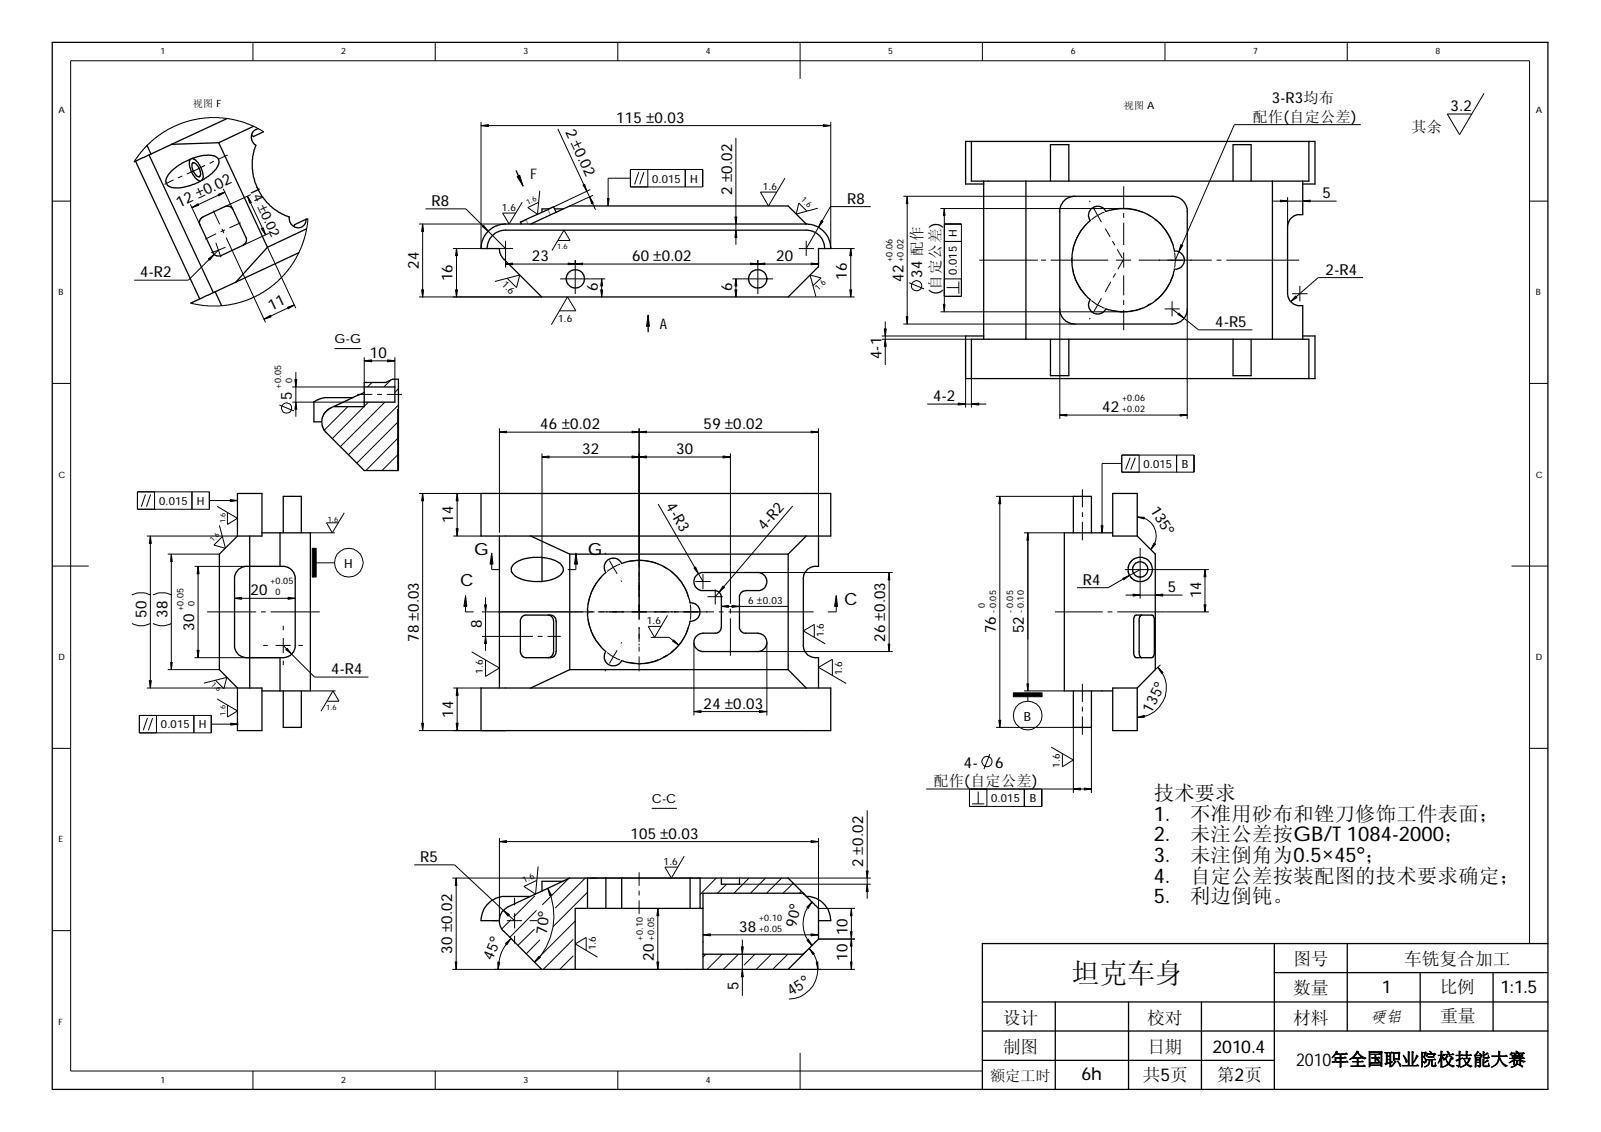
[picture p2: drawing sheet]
<svg xmlns="http://www.w3.org/2000/svg" width="420mm" height="297mm" viewBox="0 0 420 297" stroke-linecap="round" stroke-linejoin="round" font-family="sans-serif">
<g fill="none" stroke="#000" stroke-width=".26">
<path d="M66.4 11.1v4.8M114.2 11.1v4.8M162.1 11.1v4.8M210 11.1v9.6M257.8 11.1v4.8M305.7 11.1v4.8M353.6 11.1v4.8M69.2 34.6l-2.2-1.3-2.7-1.1-3.4-.9-3.5-.5h-2.5l-4.3 .6-4.7 1.6-3.9 2.2-2.6 2.2-1.5 1.4-1.7 2-1 1.6M126.2 32v33.2h-7.3M126.2 33h91.8M146.4 33.8l9.9 21.3M193.1 36.2v28"/>
<path d="M218 32v33.2h6.3M357.1 32.7h-33.2l-15.5 35.6M389.5 24.5l-6.5 10.8-3.2-5.4h6.4M13.7 52.8h4.8M45.6 47.2l-2.4 1.2M47.8 46.2l-1.1 .5M50 53.6l2.5 5.4M53.8 43.4l-4.8 2.3M56 55.2l1.7 3.7M56.1 42.3l-1.1 .6M58.6 49.6l2.5 5.4M59 50.4l-8.6 4.1"/>
<path d="M59.8 40.7l-2.5 1.1M63.2 58.4l-3 1.4M64.9 51.5l4.8 10.1M65.8 51.1l-6.8 3.1M80.8 57.4l-.3 2.6-.6 2.5-.9 2.6-1.8 3.5-1.5 2.2-1.7 2-1.6 1.5-2.6 1.9-1.6 1-3.3 1.6-4.9 1.2-2.3 .3h-3.2l-4.5-.8M110 58.8h22.7M110.9 58.8v19.1M111.7 54.8h10.6l10.4 10.4M137.1 53l-3.5 5.8-1.7-2.9h3.5M141.6 50.1l-.5 6.1-2.6-1.7 2.8-1.4M154.9 49.7l-9.6 4.6M155.6 51.3l-6.1 2.7"/>
<path d="M165.4 44.5h19v4.6h-19zM165.4 46.8h-5.8v7.2M167.6 45.2l-1.1 3.2M169 45.2l-1.1 3.2M170 44.5v4.6M179.8 44.5v4.6M206 46.8l-4.3 7.2-2.1-3.6h4.3M214.6 54.6l-5.6 1.6 .6-2.9 2.2 2.1M228.5 54.2h-10.6l-6.3 11M237.1 51.5h45M238.1 51.5v33.5M246.8 54.7h48.1"/>
<path d="M247.8 58.8h4.5v19h-4.5M247.8 54.7v27.1M285 59a13.4 13.4 0 0 0-3.6 7.3M285.9 52.7l.2 .3M287.1 54.8l.9 1.7M288 56.5l-1.6 1.1M288 56.5l1.1 1.8M289.9 55.7l-1.9 .8M290.1 60l1.2 2.2M291.8 55.1a14.5 14.5 0 0 1 8.1 .6M294.9 48.9v5.7M294.9 55.9v1.3"/>
<path d="M294.9 58.4v5.9M301 56.2l1.1 .6M303.2 57.5a14.8 14.8 0 0 1 4.6 6.8M334.1 52.8h16.7M337.9 51.8v7.7M401.4 52.8h4.8M56.6 63.7l.7 1.9M56.7 61.3l-2.9 1.5M57.3 65.6l-1.8 .7M57.3 65.6l.7 1.9M57.3 65.6l-7.9 7.9h-14.2M58.3 60.1l.5 1.1"/>
<path d="M59 60.3l-1.1 .5M59.2 64.9l-1.9 .7M59.4 62.3l10.3 22.3M70.2 64.9l7.4 16M70.5 61.2l-6.7 3.2M110 77.9h32.2M119.8 65.2v12.7M130.6 65.2h4M132.7 63.2v7M132.7 69.3h82.1M133.1 73l2.5 2.5 .8-3.3-6.5 1.7M146.5 63.1h3.1l-1.6-2.7-3.1 5.3"/>
<path d="M147 73.2h11.8M151 68.3v8.9M157.9 73.2v4.7M192.2 73.2h10.7M193.1 73.2v4.7M198.9 68.3v8.9M206.8 77.9h17.5M209.6 65.2h4M211.6 63.2v4M213.4 75l2.1-2.1-2.9-.7 1.5 5.6M214.8 70v.2M223.3 65.2v12.7"/>
<path d="M238.6 74.2l3.9 1.6M247.8 73.2h4.5M247.8 63.4h4.5M248.4 75.5h3.2M251.6 73.9v3.2M257 68.3h15.4M273.2 68.3h1.3M275.8 68.3h15M281.3 67.6v1.3M281.4 70a12.7 12.7 0 0 0 3.6 7.5M286.4 78.9l1.6 1.1M289.1 78.3l-1.1 1.7"/>
<path d="M291.5 73.9l-1.4 2.7M291.9 63.3l.7 1.1M292.8 71.7l-.7 1.1M292.9 68.3h3.9M293.2 65.5l1.4 2.3M294.9 68l-1.5 2.6M294.9 66.2v4M294.9 72.2v5.3M294.9 78.8v1.2M298.9 68.3h19.1M302.1 79.6l-1.1 .6M307.6 79v4"/>
<path d="M307.8 72.2a12.4 12.4 0 0 1-4.7 6.7M308.3 66.2l.1 2.1M308.4 68.3l-.1 1.9M319.3 68.3h1.2M321.8 68.3h19.2M339.1 77.1h4.1M341.1 75v4M357.7 72.8h-11.8l-7.1 6.3M77.2 80l-7.9 3.8M77.6 97.6v11.7M87.8 91.5h7M95.6 93.8v6.6"/>
<path d="M95.6 94.7h8M102.5 99.8l-1.7 1.7M103.6 93.8v7.7M146.8 81.6h4.3l-2.2-3.7-4.2 7.3M231.4 89h23.5M231.4 88.2h22M232.3 84.4v11.4M237.1 85h45M246.8 81.8h48.1M253.4 99.3v7.7M254.9 99.3v7.7M278.1 81.1v28.8"/>
<path d="M286.1 83.4l-.2 .4M288 80l1.9 .9M288 80l-.9 1.7M294.9 81.3v5.3M299.9 80.8a13.5 13.5 0 0 1-8.1 .7M305.6 81.1h4M307.6 81.1l6.9 5.5h14.2M311.6 81.1v28.8M13.7 100.6h4.8M73.3 106.3l3.8 1.5M76.7 101.5h18.9M76.7 105.5h18.9"/>
<path d="M86.4 107.3l-1.4 1.3M91.3 106.7l-6.2 6.2M93.7 103.5h4M95.5 106.7l-8.3 8.4M96.7 105.5l-1.1 1.1M97.6 100.4l-1.2 1.1M99 103.5h1.2M101 105.5l-11.7 11.7M101.5 103.5h4M104.4 110.8l-10.8 10.7M104.4 115l-8.4 8.5M104.4 119.3l-4.2 4.2"/>
<path d="M104.6 102l-1 1M104.6 106.3l-13.2 13M131.1 112.4v27.4M131.1 113.4h83.7M142.2 119.9h49.5M142.2 119v27.2M167.7 112.4v50.2M191.7 119v39.4M214.8 112.4v28.3M243.3 106h15.5M278.1 108.9h33.5M294.4 119.4h19v4.5h-19z"/>
<path d="M299 119.4v4.5M308.8 119.4v4.5M401.4 100.6h4.8M36.1 129.1h18.8v4.5h-18.8zM38.2 129.7l-1.1 3.3M39.5 129.7l-1.1 3.3M40.6 129.1v4.5M50.4 129.1v4.5M54.9 131.3h7.4M57 132.9l5.3 3.1-2.6 1.6v-3.1M57.6 137.9l1.6 6-3.1-.9 2.2-2.2M81.4 139.8h6.5"/>
<path d="M90.3 134.6l-3.1 5.2-1.5-2.6h3.1M110 129.5h22.7M110.9 129.5v62.2M120 129.5v11.2M172.7 132.3l11.8 20.3M208 132.8l-20.3 23.8M261.4 130.2h20.3M262.4 130.2v60.7M268.7 139.8h10.6M269.7 139.8v41.5M284.1 128.4v4.7M284.1 134.4v1.3"/>
<path d="M284.1 136.9v4.9M294.4 121.6h-5.2v18.2M296.6 120.1l-1.2 3.1M297.9 120.1l-1.1 3.1M298.4 135.7a5 5 0 0 1 4.7 3.1 5 5 0 0 1-1.1 5.4M13.7 148.5h9.6M34.6 156.1a5.6 5.6 0 0 1 4.9 0M38.5 140.7h23.8M39.5 140.7v39.8M40.1 156.1a5.6 5.6 0 0 1 4.9 0M44 145.4h13.6M45 145.4v30.3"/>
<path d="M51.1 148.6h22.4M52 148.6v24M61.6 157h15.9M83 147.7h4.8M119 140.7h7.2M122.2 156.3v4.3h2.1M127.4 156.7v14.1M129 145.1v4.4h2.1M151.1 145.1v4.4h-2.1M154.3 160v1.2M157.8 151.3a13.3 13.3 0 0 0-3.5 7.4M158.7 145.1l.3 .3"/>
<path d="M159.9 147.1l1.1 1.8M161 148.9l-1.7 1.1M161 148.9l1 1.7M162.7 147.9l-1.7 1M163 152.3l.2 .4M164.7 147.3a13.1 13.1 0 0 1 8 .7M173.9 148.5l1.1 .7M176 149.9a12.4 12.4 0 0 1 4.7 6.8M181.2 158.6v4M182.5 152.6h4M184.5 150.7v3.9M185.7 156.6h4"/>
<path d="M187.7 154.6v4M189.3 159.1h17.5M191.7 159.7v1.3M198.9 150.2h35.4M219.5 156.3v4.3h-2.2M233.3 150.2v20.8M295.2 149.5h22M295.4 156.2h14.9M299.2 143.8v13.3M299.2 149.5l-8.4 4.7h-8.2M316.2 149.5v11.1M396.7 148.5h9.5"/>
<path d="M34.6 163.6a4.9 4.9 0 0 0 4.9 0M40.1 163.6a4.9 4.9 0 0 0 4.9 0M44 175.7h13.6M51.1 172.6h22.4M54.4 160.6h12.8M56.6 178.5l2.2 2.2 .7-3-6 1.6M68.5 160.6h1.3M69.1 169.4h1.2M71 160.6h12.9M72.3 169.4h4M74.3 164.2v1.2M74.3 167.4v4"/>
<path d="M74.3 173.3v1.2M74.3 169.4l8.2 8.3h14.2M78.3 169.4h1.2M123.8 171.1l7.3 4.2-3.7 2.2v-4.3M126.5 160.6h29.5M126.5 167h13.4M141.1 167h1.3M143.7 167h3.5M154.3 162.4a13.2 13.2 0 0 0 3.5 7.5M156.9 160.6h30.5M159 175.8l-.3 .3M159.3 171.2l1.7 1.1"/>
<path d="M161 172.3l1.7 .9M161 172.3l-1.1 1.8M162 170.6l-1 1.7M163.2 168.5l-.2 .4M167.7 164.6v3.8M167.7 168.9v.5M167.7 169.7v1.3M167.7 172.2v3.9M170.8 167.2h4.8l2.5 2.1M172.7 173.1a11.7 11.7 0 0 1-8 .7M175 171.9l-1.1 .7M175.2 161.5l-3.4 5.7-1.7-2.8h3.4"/>
<path d="M180.7 164.5a11.7 11.7 0 0 1-4.7 6.7M182.1 168.6v19.1M188.6 160.6h1.3M191.2 160.6h22.3M191.7 162.2v9.9M198.9 171h35.4M201.3 168.6v19.1M213.7 167.2v-3.3l-2.9 1.7 5.8 3.3M218.4 177.2v-4.2l-3.6 2.1 7.3 4.3M276.9 160.6h12.5M284.1 179.4v4.8M290.7 160.6h1.2"/>
<path d="M293.2 160.6h24M303.9 175.1a7.7 7.7 0 0 1 1.6 8.4 7.7 7.7 0 0 1-7.1 4.7M304.5 174.4l-1.3 1.3M13.7 196.4h4.8M36.6 187.7h18.9v4.6h-18.9zM38.5 180.5h23.8M38.7 188.4l-1.1 3.2M40 188.4l-1.1 3.2M41.1 187.7v4.6M50.9 187.7v4.6M55.5 190h7M57 183.4l5.3 3.1-2.6 1.7v-3.2"/>
<path d="M81.4 181.3h6.7M85.9 184h3.1l-1.6-2.7-3.2 5.3M110 191.7h22.7M119 180.5h7.2M120 180.5v11.2M182.1 186.7h19.2M259.8 197.9l-1.6 3.9M261.4 190.9h20.3v17.2M268.7 181.3h10.6M269.7 182.8v1.2M275.8 196l5.9 3.4-2.9 1.8v-3.5M284.1 185.4v1.3"/>
<path d="M284.1 188v4.8M286.4 190.9v17.2M401.4 196.4h4.8M131.1 219.9v21.7h-2.1M171 212.1h6.6M214.8 219.9v18.5h9.6M227.6 212.6v23.2M243.1 207h43.3M254.4 207v4.6h19v-4.6M255.1 210.9h3.2M256.7 207.7v3.2M259 207v4.6"/>
<path d="M268.8 207v4.6M108.7 226.9h10.6l15.7 14.7M118.7 230.4h30.8M119.7 230.4v24M131.1 220.8h83.7M135 235.6v2M135 239.6v4M140.4 235.1l-5.6 5.6M140.8 238.9l-7 7.1M141.2 227.4l-.7 7.2-3-2 3.4-1.6M143.8 233.1a17 17 0 0 1-3.5 19.4M149.1 230.7l-6.8 6.7"/>
<path d="M153.6 230.4l-7.9 7.9M154.2 234.1l-9.1 9.1M154.2 230.4h29.5M167.7 228.9v3.5M167.7 233.7v1.3M167.7 236.2v3.6M172.6 238.4v16M179.6 224.6l-3.4 5.8-1.7-2.9h3.4M184.5 238.2l-.2 .2M188 230.4l-4.3 4.3M190.7 232l-2.4 2.4M194.1 232h34.4"/>
<path d="M196.6 230.4l-4 4M200.9 230.4l-4 4M205.1 230.4l-3.9 4M206.8 230.4h21.7M208.2 231.8l-2.7 2.6M210.3 233.9l-.5 .5M213.1 236.7a8.1 8.1 0 0 0 0 11.4M223.4 238.4v16M13.7 244.2h4.8M118.7 254.4h23.5M133 241.6h4M134.1 246.2a11.1 11.1 0 0 0-3.4 8.2"/>
<path d="M134.1 241.3l-2.4 2.5M135 245.6v2M139 241.6h2.1M140.3 243.8l-4.4 4.3M141.7 246.6l-3.6 3.7M150.5 246.5l-7.9 7.9M150.5 250.8l-3.6 3.6M151 241.7l-10.8 10.7M153.8 249.4v-3.4l-2.8 1.7 5.8 3.4M184.5 245.3h30.3M185.3 250.4l-.8 .7M189.6 250.4l-4 4"/>
<path d="M193.8 250.4l-4 4M194.8 246.6v14.7M198.1 250.4l-2.9 2.9M202.4 250.4l-3.9 4M206.8 250.4l-4 4M206.8 254.4h17.6M212.3 248.9a7.8 7.8 0 0 1 1.8 8.4 7.8 7.8 0 0 1-7.1 4.9M214.8 246.4h9.6M401.4 247.6v-231.7h-382.9v265.1h239.3M210 276.3v9.6M66.4 281v4.9M114.2 281v4.9"/>
<path d="M162.1 281v4.9"/>
<circle cx="240.5" cy="75" r="1.38"/>
<circle cx="75.3" cy="107.1" r="1.37"/>
<circle cx="91.5" cy="147.7" r="3.7"/>
<circle cx="259" cy="199.8" r="1.34"/>
<circle cx="269.7" cy="187.8" r="3.8"/>
</g>
<g fill="none" stroke="#000" stroke-width=".34">
<path d="M13.7 11.1h392.5v274.8h-392.5zM38.6 38.2l1 2.2M45 37.9l-5.4 2.5M57.4 37.5l-12.4 .4M57.4 37.5l12.8 27.4M59.6 31.1l-14.6 6.8M66.5 33.1l-9.1 4.4M67.8 33.8a1.98 1.98 0 0 0-1.8 1.4v1.5l.6 1a.71 .71 0 0 1 .3 1.2l-.7 3 .2 3.5a14.6 14.6 0 0 0 9.5 11.6 2.75 2.75 0 0 0 1.2 2.5l1 .3 1-.2a2.25 2.25 0 0 0 1.2-1.4v-.7M69.2 34.6l-2.7 1.2-.5-.3M254.9 37.1h88.6M254.9 37.1v10.4h88.6v-10.4M254.9 37.1h-1.5v11.2h4.7"/>
<path d="M343.5 37.1h1.6v11.2h-3.2M35.6 42.3l16.8 36.1M39.1 40.7l16.9 36M39.6 40.4l-4.4 2M50 41.8l-.3 .5v1.1l.5 1.7 .9 1.5 .6 .6 1 .3M50.4 41.6l-2.7 1.3-2.8 2.1-1.3 1.9-.1 .8 .4 .9 1.7 .7 2.3-.1 3-.8 2.1-1.1M50.4 41.6l3-.8 1.3-.1 1.4 .2a1.68 1.68 0 0 1 1.4 1.4l-.2 1-.7 1.3-1.9 1.7-1.7 1M50.4 41.6l.5 .1 .6 .4 1.3 2 .5 1.9v.9l-.3 .4M50.6 42.7l.8 .3 .8 .9 .5 1.5-.2 .8a.78 .78 0 0 1-1.3-.5l-.8-1.7v-1zM52.7 57.3l6.5-3.2 .6-.1 .9 .4 .4 .5 3.5 7.4 .1 .9-.2 .5-.6 .6-5.9 2.8-1.1 .1-.4-.2-.6-.7-3.5-7.4-.1-.8zM80.3 57.5l-3 1.5-.1 .5M80.8 57.4l-.5 .1"/>
<path d="M135.5 44.8l1.7 4M139.3 58.8l10.2-4.8h57.3l4.8 4.8M144 54.8h-1.8v.9M145.5 54.8h2.3M146 55.7l-.7-1.4h-.2l-8.5 4 .2 .5M258.1 47.5v41.5M269.2 47.5v41.5M275.7 47.5v-9.5h4.8v9.5M279.1 52.9l.1-.2a4 4 0 0 1 2.4-1.2l26.6 .1a3.9 3.9 0 0 1 3.4 3.1v27l-.4 1a4.4 4.4 0 0 1-2.7 2.2l-26.4 .1a3.9 3.9 0 0 1-3.5-2l-.5-1.3v-27zM286.3 54.9l.8-.6 1.4-.2a2.5 2.5 0 0 1 1.7 1.4l3.5-.8h2.4l2.9 .7a13.6 13.6 0 0 1 9.2 10.5l1.1 .2a2.7 2.7 0 0 1 1.5 1.7v.9a2.47 2.47 0 0 1-1.9 1.9h-.7a13.5 13.5 0 0 1-12.4 11.2l-2.7-.1-2.1-.4a.81 .81 0 0 0-1.3 .4l-1.3 .7-1.4-.2a2.06 2.06 0 0 1-1.2-1.5l-.1-1 .1-.4a.75 .75 0 0 0-.3-1.2l-.3-.4a12.7 12.7 0 0 1-3.9-8 13.5 13.5 0 0 1 1.6-7.9l.1-.1a14.2 14.2 0 0 1 3.1-3.8l-.3-.7-.1-1zM323.6 47.5v-9.5h4.7v9.5M333.9 47.5v41.5"/>
<path d="M341.9 47.5v8.8h-1.5l-1 .5-1.1 1.1-.4 1.2v18.2l.3 .8a3 3 0 0 0 2.3 2.1h1.4v8.8M56.5 76.6l-6.5 2.9M56.5 76.6l1.7 3.6M70.2 64.9l-8.3 9.1M78.4 66.3l-21.9 10.3M80.4 60.1l-10.2 4.8M127.8 65.2l.2-1.2a4.7 4.7 0 0 1 4.2-3.6h79.9l.7 .2a4.7 4.7 0 0 1 3.6 4.1v.5M128.1 60.6l.6-.4a6.9 6.9 0 0 1 4-1.4h78.9a6.4 6.4 0 0 1 6.4 6.4h-3.2v4.8l-8 7.9h-64.6l-10-9.9a3.5 3.5 0 0 1-1.1-2.2v-.6h-4.9a6.6 6.6 0 0 1 1.9-4.6zM170.1 82.7v4.4M254.9 99.3h88.6M254.9 99.3v-10.3h88.6v10.3M258.1 88.2h-4.7v11.1h1.5"/>
<path d="M275.7 89v9.6h4.8v-9.6M323.6 89v9.6h4.7v-9.6M341.9 88.2h3.2v11.1h-1.6M92.7 104.3h-7.5l-1.1 .3-1.6 .8-.1 5.3h2M95.6 101.5v-1.1h5.7l1.7-.9h1.6v24h-9l-10.3-10.4-.5-.6-.3-1v-1.7l.5-1.2 .9-1 9.7-4.6M95.6 101.5v4M95.6 105.5v1.2h-8M95.6 101.5h8v4h-8M104.6 107.5h-.2v16M62.3 129.5h6.4v11.2h-6.4zM68.7 139.8h12.7v41.5h-12.7M73.5 139.8v8.8"/>
<path d="M74.3 139.8v-9.6h4.8v9.6M126.2 129.5h91.8v11.2h-91.8zM281.7 139.8v-9.6h4.7v9.6M292 129.5h6.4v11.2h-6.4zM292 139.8h-12.7v41.5h12.7M62.3 149.7l1.1-.8 .9-.3h10.5l1.4 .6 .8 .9 .5 1.1v18.8l-.6 1.2a2.73 2.73 0 0 1-1.8 1.3l-10.4 .1a3.5 3.5 0 0 1-2.6-1.5l-.5-1.1v-18.8zM62.3 140.7l-4.7 4.7v30.3l4.7 4.8M65.5 140.7v39.8M131.1 140.7v39.8M139.3 140.7l10.2 4.7M142.2 146.2h-2.4l-2.7 .6-1.9 .9-1 1.3 .1 1.1 1 1.1 .9 .6 2.9 .7 3.1 .1M142.2 146.2l2.4 .5 1.8 .7 .9 .8 .5 .9-.1 1.1-.9 1-2.2 1-2.4 .4"/>
<path d="M142.2 146.2v6.4M149.5 145.4v30.3M149.5 145.4h57.3M159.1 147.3l1-.7 .9-.2 1.1 .3 1.1 1.2 2.3-.7 3-.2 2.6 .4 2.8 1.1a13.4 13.4 0 0 1 7.2 9.7l.9 .1 .9 .5a2.44 2.44 0 0 1 .7 2.5 2.44 2.44 0 0 1-2.1 1.7h-.4l-.9 3.1-.5 .7a13.9 13.9 0 0 1-10.5 7.3 16.1 16.1 0 0 1-6.1-.7 2.38 2.38 0 0 1-1.6 1.3l-1.1-.1a2.38 2.38 0 0 1-1.8-1.8l.1-1.3a.6 .6 0 0 0-.3-1l-.8-.9a13.4 13.4 0 0 1-3.4-8l.1-2.2a13.4 13.4 0 0 1 4.7-9.2l-.4-.9v-.9zM182.7 151.1l.5-.5 .9-.4 15.3 .1a2.53 2.53 0 0 1 1.9 2l-.1 .9a2.38 2.38 0 0 1-1.8 1.8l-4.2 .1a1.48 1.48 0 0 0-1.1 1.5v8a1.48 1.48 0 0 0 1.1 1.5h3.8a2.89 2.89 0 0 1 1.8 1.1l.5 1.1-.1 .8a2.53 2.53 0 0 1-2 1.9h-14.7a2.44 2.44 0 0 1-1.9-1l-.4-.6-.1-1.3a2.66 2.66 0 0 1 1.8-1.9l4.3-.1a1.56 1.56 0 0 0 1.1-1.5v-8a1.68 1.68 0 0 0-1.2-1.5l-4.2-.1-.6-.3a2.28 2.28 0 0 1-1.1-1.5l-.1-1 .2-.6zM206.8 145.4v30.3M211.6 140.7l-4.8 4.7M214.8 140.7v7.9h-1.3l-1.4 .6-.9 1.1-.4 1.1v18.4a3.2 3.2 0 0 0 3.2 2.8h.8v7.9M298.4 140.7l4.8 4.7v30.3l-4.8 4.8M73.5 172.6v8.7M137 161.8l.7-.4h7.1l.9 .7 .3 .8-.1 8.6a1.89 1.89 0 0 1-1.5 1.1h-6.4a1.46 1.46 0 0 1-1.4-1.6v-8.3zM143.8 161.4a1.37 1.37 0 0 1 1.4 1v9.1a1.58 1.58 0 0 1-1.4 1.1"/>
<path d="M149.5 175.7h57.3M149.5 175.7l-10.2 4.8M206.8 175.7l4.8 4.8M297.9 161.5l4.5-.1 .4 .3 .1 .5v9.4l-.2 .7-.4 .3h-4.2l-.5-.6-.1-9.8zM299.6 161.4l-.3 .1-.3 .7v9.4l.2 .7 .4 .3M62.3 180.5h6.4v11.2h-6.4zM74.3 181.3v9.6h4.8v-9.6M126.2 180.5h91.8v11.2h-91.8zM281.7 181.3v9.6h4.7v-9.6M292 180.5h6.4v11.2h-6.4zM139.3 235.2h-7.6l-1.3 .5a6.4 6.4 0 0 0-4.2 5.4v.5h4.9M147.8 231.3h-5.6v2.6"/>
<path d="M154.2 230.4h-4.7l-16.5 7.8a3.7 3.7 0 0 0-1.9 2.8v1.3l.2 .9 .5 .8 10.4 10.4h8.8M154.2 238.4h4.8M154.2 230.4h4.8M154.2 238.4h-3.2v16M154.2 230.4v8M159 238.4h4.2M159 230.4h4.2M159 230.4v8M163.2 238.4h17.9M163.2 230.4h17.9M163.2 230.4v8M181.1 238.4h2.6"/>
<path d="M181.1 230.4h2.6M181.1 230.4v8M183.7 238.4h.8M183.7 230.4v8M183.7 230.4h23.1l4 4M189.3 230.4v1.6h4.8v-1.6M210.8 234.4l4 4v8l-4 4M210.8 234.4h-26.3v16M211.6 235.2h.9l1.4 .5a6.1 6.1 0 0 1 4 4.9l.1 1h-3.2M151 254.4h33.5M184.5 250.4v4M184.5 250.4h26.3"/>
<path d="M210.8 250.4l-4 4h-22.3M334.4 247.6v38.3M334.4 255.2h71.8M353.6 247.6v22.9M372.7 255.2v15.3M391.8 255.2v15.3M406.2 247.6h-148.4v38.3M257.8 278.2h76.6M257.8 270.5h148.4M257.8 262.9h148.4M276.9 262.9v23M296.2 262.9v23"/>
<path d="M315.3 262.9v23"/>
<circle cx="151" cy="73.2" r="2.41"/>
<circle cx="198.8" cy="73.2" r="2.41"/>
<circle cx="299.2" cy="149.4" r="3.2"/>
<circle cx="299.3" cy="149.4" r="1.99"/>
</g>
<path d="M138 57.6l.6 1.2M143.8 55l.6 1.4" fill="none" stroke="#808080" stroke-width=".26"/>
<g fill="#000" stroke="#000" stroke-width=".26">
<path d="M126.2 33l2-.3v.5z" fill-rule="evenodd"/>
<path d="M216.1 32.7l1.9 .3-1.9 .2z" fill-rule="evenodd"/>
<path d="M50.4 54.5l1.6-1 .2 .4z" fill-rule="evenodd"/>
<path d="M57.2 51l1.8-.6-1.6 1z" fill-rule="evenodd"/>
<path d="M64.9 51.5l1.1 1.6-.5 .2z" fill-rule="evenodd"/>
<path d="M110.9 58.8l.3 1.9h-.5z" fill-rule="evenodd"/>
<path d="M135.7 46.3l.7-.3 .8 2.8z" fill-rule="evenodd"/>
<path d="M153 48.5l.4-.1 .6 1.8z" fill-rule="evenodd"/>
<path d="M154.7 51.6l1 1.7-.4 .2z" fill-rule="evenodd"/>
<path d="M159.4 52.1h.5l-.3 1.9z" fill-rule="evenodd"/>
<path d="M192.9 56.9h.5l-.3 1.9z" fill-rule="evenodd"/>
<path d="M215.6 57.9l.4 .2-1.2 1.5z" fill-rule="evenodd"/>
<path d="M238.1 51.5l.2 2h-.5z" fill-rule="evenodd"/>
<path d="M247.8 54.7l.2 1.9h-.4z" fill-rule="evenodd"/>
<path d="M336 52.5l1.9 .3-1.9 .1z" fill-rule="evenodd"/>
<path d="M341.9 52.8l1.9-.3v.4z" fill-rule="evenodd"/>
<path d="M54.7 67.9l1.5-1.2-1.2 1.6z" fill-rule="evenodd"/>
<path d="M68.6 60l.5-.2 .6 1.8z" fill-rule="evenodd"/>
<path d="M110.7 76.1h.5l-.3 1.8z" fill-rule="evenodd"/>
<path d="M119.8 65.2l.3 1.9h-.6z" fill-rule="evenodd"/>
<path d="M119.5 76.1h.6l-.3 1.8z" fill-rule="evenodd"/>
<path d="M126.6 59.5l.3-.4 1.2 1.5z" fill-rule="evenodd"/>
<path d="M132.7 69.3l1.8-.3v.5z" fill-rule="evenodd"/>
<path d="M151 69.3l1.9-.3v.5z" fill-rule="evenodd"/>
<path d="M149.1 69l1.9 .3-1.9 .2z" fill-rule="evenodd"/>
<path d="M157.9 73.2l.3 1.8h-.6z" fill-rule="evenodd"/>
<path d="M157.6 76.1h.6l-.3 1.8z" fill-rule="evenodd"/>
<path d="M193.1 60.4l.3 1.9h-.5z" fill-rule="evenodd"/>
<path d="M193.1 73.2l.3 1.8h-.5z" fill-rule="evenodd"/>
<path d="M192.9 76.1h.5l-.3 1.8z" fill-rule="evenodd"/>
<path d="M196.9 69l2 .3-2 .2z" fill-rule="evenodd"/>
<path d="M198.9 69.3l1.8-.3v.5z" fill-rule="evenodd"/>
<path d="M212.9 69l1.9 .3-1.9 .2z" fill-rule="evenodd"/>
<path d="M223 76.1h.5l-.2 1.8z" fill-rule="evenodd"/>
<path d="M223.3 65.2l.2 1.9h-.5z" fill-rule="evenodd"/>
<path d="M309.9 64.2l.5 .2-1 1.7z" fill-rule="evenodd"/>
<path d="M340 77.7l.4 .4-1.6 1z" fill-rule="evenodd"/>
<path d="M69.3 83.8l1.7-1.1 .1 .5z" fill-rule="evenodd"/>
<path d="M75.4 80.6l1.8-.6-1.6 1.1z" fill-rule="evenodd"/>
<path d="M95.6 94.7l1.9-.3v.5z" fill-rule="evenodd"/>
<path d="M101.7 94.4l1.9 .3-1.9 .2z" fill-rule="evenodd"/>
<path d="M170.1 82.7l.3 2.9h-.7z" fill-rule="evenodd"/>
<path d="M232.3 89l.3 1.9h-.5z" fill-rule="evenodd"/>
<path d="M232.1 86.3h.5l-.3 1.9z" fill-rule="evenodd"/>
<path d="M237.8 83.1h.5l-.2 1.9z" fill-rule="evenodd"/>
<path d="M247.6 79.9h.4l-.2 1.9z" fill-rule="evenodd"/>
<path d="M309.4 82.2l1.3 1.3-1.6-1z" fill-rule="evenodd"/>
<path d="M77.4 99.6h.5l-.3 1.9z" fill-rule="evenodd"/>
<path d="M77.6 105.5l.3 1.9h-.5z" fill-rule="evenodd"/>
<path d="M131.1 113.4l1.8-.3v.5z" fill-rule="evenodd"/>
<path d="M142.2 119.9l1.9-.2v.5z" fill-rule="evenodd"/>
<path d="M165.9 119.7l1.8 .2-1.8 .3z" fill-rule="evenodd"/>
<path d="M165.9 113.1l1.8 .3-1.8 .2z" fill-rule="evenodd"/>
<path d="M167.7 113.4l2-.3v.5z" fill-rule="evenodd"/>
<path d="M167.7 119.9l2-.2v.5z" fill-rule="evenodd"/>
<path d="M189.7 119.7l2 .2-2 .3z" fill-rule="evenodd"/>
<path d="M212.9 113.1l1.9 .3-1.9 .2z" fill-rule="evenodd"/>
<path d="M251.5 105.8l1.9 .2-1.9 .3z" fill-rule="evenodd"/>
<path d="M254.9 106l2-.2v.5z" fill-rule="evenodd"/>
<path d="M278.1 108.9l1.9-.2v.5z" fill-rule="evenodd"/>
<path d="M309.7 108.7l1.9 .2-1.9 .3z" fill-rule="evenodd"/>
<path d="M60.5 131.1l1.8 .2-1.8 .3z" fill-rule="evenodd"/>
<path d="M110.9 129.5l.3 1.9h-.5z" fill-rule="evenodd"/>
<path d="M120 129.5l.2 1.9h-.5z" fill-rule="evenodd"/>
<path d="M262.4 130.2l.2 2h-.5z" fill-rule="evenodd"/>
<path d="M269.7 139.8l.2 2h-.4z" fill-rule="evenodd"/>
<path d="M289 138h.5l-.3 1.8z" fill-rule="evenodd"/>
<path d="M298.4 135.7h1.9l-.1 .5z" fill-rule="evenodd"/>
<path d="M39.5 140.7l.2 1.9h-.5z" fill-rule="evenodd"/>
<path d="M45 145.4l.2 1.9h-.4z" fill-rule="evenodd"/>
<path d="M52 148.6l.2 2h-.5z" fill-rule="evenodd"/>
<path d="M61.6 157l1.8-.3v.6z" fill-rule="evenodd"/>
<path d="M75.6 156.7l1.9 .3-1.9 .3z" fill-rule="evenodd"/>
<path d="M82 143.9h1v7.5h-1z" fill-rule="evenodd"/>
<path d="M119.7 138.7h.5l-.2 2z" fill-rule="evenodd"/>
<path d="M122.2 156.3l.3 2.8h-.7z" fill-rule="evenodd"/>
<path d="M129 145.1l.4 2.9h-.8z" fill-rule="evenodd"/>
<path d="M151.1 145.1l.5 2.9h-.8z" fill-rule="evenodd"/>
<path d="M182.1 149l.4-.2 .8 1.8z" fill-rule="evenodd"/>
<path d="M189.7 153.8l.5 .3-1.5 1.3z" fill-rule="evenodd"/>
<path d="M189.3 159.1l1.9-.2v.5z" fill-rule="evenodd"/>
<path d="M192.1 158.9l2 .2-2 .3z" fill-rule="evenodd"/>
<path d="M219.5 156.3l.3 2.8h-.8z" fill-rule="evenodd"/>
<path d="M233.3 150.2l.2 2h-.4z" fill-rule="evenodd"/>
<path d="M294.6 151.8l1.8-.8-1.5 1.2z" fill-rule="evenodd"/>
<path d="M297.3 155.9l1.9 .3-1.9 .2z" fill-rule="evenodd"/>
<path d="M302.9 142.5l.4 .3-1.3 1.4z" fill-rule="evenodd"/>
<path d="M303.2 156.2l1.9-.3v.5z" fill-rule="evenodd"/>
<path d="M316.2 149.5l.3 1.8h-.5z" fill-rule="evenodd"/>
<path d="M44.8 173.8h.4l-.2 1.9z" fill-rule="evenodd"/>
<path d="M51.7 170.6h.5l-.2 2z" fill-rule="evenodd"/>
<path d="M75.4 170.1l1.1 1.5-1.5-1.1z" fill-rule="evenodd"/>
<path d="M127.2 158.7h.5l-.3 1.9z" fill-rule="evenodd"/>
<path d="M127.4 167l.3 1.9h-.5z" fill-rule="evenodd"/>
<path d="M176.8 167.9l1.3 1.4-1.6-1z" fill-rule="evenodd"/>
<path d="M233.1 169h.4l-.2 2z" fill-rule="evenodd"/>
<path d="M303.9 175.1l1.3 1.4-.3 .2z" fill-rule="evenodd"/>
<path d="M316 158.7h.5l-.3 1.9z" fill-rule="evenodd"/>
<path d="M39.2 178.6h.5l-.2 1.9z" fill-rule="evenodd"/>
<path d="M60.5 189.8l2 .2-2 .3z" fill-rule="evenodd"/>
<path d="M110.7 189.8h.5l-.3 1.9z" fill-rule="evenodd"/>
<path d="M120 180.5l.2 2h-.5z" fill-rule="evenodd"/>
<path d="M119.7 189.8h.5l-.2 1.9z" fill-rule="evenodd"/>
<path d="M182.1 186.7l1.9-.2v.5z" fill-rule="evenodd"/>
<path d="M199.3 186.5l2 .2-2 .3z" fill-rule="evenodd"/>
<path d="M262.1 189h.5l-.2 1.9z" fill-rule="evenodd"/>
<path d="M265.9 181.8h7.6v1h-7.6z" fill-rule="evenodd"/>
<path d="M269.5 179.4h.4l-.2 1.9z" fill-rule="evenodd"/>
<path d="M298.4 188.2l1.9-.5v.5z" fill-rule="evenodd"/>
<path d="M281.7 207l1.8-.2v.5z" fill-rule="evenodd"/>
<path d="M284.6 206.8l1.8 .2-1.8 .3z" fill-rule="evenodd"/>
<path d="M119.7 230.4l.2 2h-.4z" fill-rule="evenodd"/>
<path d="M131.1 220.8l1.8-.2v.5z" fill-rule="evenodd"/>
<path d="M132.1 238.9l1.6 1.1-.4 .4z" fill-rule="evenodd"/>
<path d="M143.8 233.1l.9 1.7-.4 .2z" fill-rule="evenodd"/>
<path d="M172.6 238.4l.3 1.9h-.5z" fill-rule="evenodd"/>
<path d="M211.8 238l1.3-1.3-1 1.7z" fill-rule="evenodd"/>
<path d="M212.9 220.6l1.9 .2-1.9 .3z" fill-rule="evenodd"/>
<path d="M223.4 238.4l.2 1.9h-.4z" fill-rule="evenodd"/>
<path d="M227.3 228.5h.5l-.2 1.9z" fill-rule="evenodd"/>
<path d="M227.6 232l.2 2h-.5z" fill-rule="evenodd"/>
<path d="M119.5 252.4h.4l-.2 2z" fill-rule="evenodd"/>
<path d="M130.6 252.4l.5 .1-.4 1.9z" fill-rule="evenodd"/>
<path d="M132.7 247.6l1.4-1.4-1.1 1.7z" fill-rule="evenodd"/>
<path d="M141.4 251l.4 .2-1.5 1.3z" fill-rule="evenodd"/>
<path d="M172.4 252.4h.5l-.3 2z" fill-rule="evenodd"/>
<path d="M184.5 245.3l1.9-.2v.5z" fill-rule="evenodd"/>
<path d="M194.8 254.4l.3 1.9h-.5z" fill-rule="evenodd"/>
<path d="M194.6 248.4h.5l-.3 2z" fill-rule="evenodd"/>
<path d="M212.3 248.9l1.4 1.3-.3 .3z" fill-rule="evenodd"/>
<path d="M211.8 246.7l.3-.3 1 1.7z" fill-rule="evenodd"/>
<path d="M214.2 252.5l.4-.1v2z" fill-rule="evenodd"/>
<path d="M212.9 245.1l1.9 .2-1.9 .3z" fill-rule="evenodd"/>
<path d="M223.2 244.5h.4l-.2 1.9z" fill-rule="evenodd"/>
<path d="M223.4 246.4l.2 1.9h-.4z" fill-rule="evenodd"/>
<path d="M223.2 252.4h.4l-.2 2z" fill-rule="evenodd"/>
</g>
<text font-size="7.4" x="281.2" y="257.9">坦克车身</text>
<g font-size="5.3">
<text x="302.8" y="215.3">1.</text>
<text x="302.8" y="210">技术要求</text>
<text x="312.3" y="215.3">不准用砂布和锉刀修饰工件表面；</text>
<text x="302.8" y="220.8">2.</text>
<text x="312.3" y="220.8">未注公差按GB/T 1084-2000；</text>
<text x="302.8" y="226.2">3.</text>
<text x="312.3" y="226.2">未注倒角为0.5×45°；</text>
<text x="302.8" y="231.6">4.</text>
<text x="312.3" y="231.6">自定公差按装配图的技术要求确定；</text>
<text x="302.8" y="237">5.</text>
<text x="312.3" y="237">利边倒钝。</text>
</g>
<g font-size="4.7">
<text x="339.4" y="253.1">图号</text>
<text x="368.5" y="253.1">车铣复合加工</text>
<text x="339.3" y="260.8">数量</text>
<text x="362.6" y="260.5">1</text>
<text x="377.9" y="260.5">比例</text>
<text x="393.8" y="260.5">1:1.5</text>
<text x="263.1" y="268.8">设计</text>
<text x="301.1" y="268.6">校对</text>
<text x="339.3" y="268.6">材料</text>
<text x="378" y="268.2">重量</text>
<text x="263.1" y="276.4">制图</text>
<text x="301.2" y="276.4">日期</text>
<text x="318.2" y="276.4">2010.4</text>
<text x="340.2" y="279.6">2010年全国职业院校技能大赛</text>
<text x="283.8" y="283.5">6h</text>
<text x="299.9" y="283.6">共5页</text>
<text x="319.4" y="283.7">第2页</text>
</g>
<g font-size="4.4">
<text x="124.5" y="145.7">G</text>
<text x="154.3" y="145.7">G</text>
<text x="120.7" y="153.7">C</text>
<text x="221.6" y="158.8">C</text>
</g>
<text font-size="4.1" x="359.8" y="268.1">硬铝</text>
<g font-size="4">
<text x="333.8" y="27.1">3-R3均布</text>
<text x="380.7" y="29.2">3.2</text>
<text x="148.3" y="34.6" transform="rotate(65 148.3 34.6)">2 ±0.02</text>
<text x="161.7" y="32.2">115 ±0.03</text>
<text x="328.7" y="31.9">配作(自定公差)</text>
<text x="370.4" y="34.6">其余</text>
<text x="192.1" y="51.2" transform="rotate(-90 192.1 51.2)">2 ±0.02</text>
<text x="222.3" y="53.5">R8</text>
<text x="347" y="52">5</text>
<text x="47" y="54.6" transform="rotate(-25 47 54.6)">12 ±0.02</text>
<text x="113.2" y="54">R8</text>
<text x="109.9" y="70.6" transform="rotate(-90 109.9 70.6)">24</text>
<text x="139.5" y="68.5">23</text>
<text x="165.9" y="68.5">60 ±0.02</text>
<text x="203.7" y="68.5">20</text>
<text x="36.7" y="72.8">4-R2</text>
<text x="118.8" y="73.9" transform="rotate(-90 118.8 73.9)">16</text>
<text x="156.9" y="76.3" transform="rotate(-90 156.9 76.3)">6</text>
<text x="192.1" y="76.3" transform="rotate(-90 192.1 76.3)">6</text>
<text x="222.2" y="73.4" transform="rotate(-90 222.2 73.4)">16</text>
<text x="237.1" y="73.9" transform="rotate(-90 237.1 73.9)">42</text>
<text x="242" y="72.8" transform="rotate(-90 242 72.8)">34 配作</text>
<text x="246.8" y="77.5" transform="rotate(-90 246.8 77.5)">(自定公差)</text>
<text x="347.9" y="72.1">2-R4</text>
<text x="71.1" y="81.5" transform="rotate(-25 71.1 81.5)">11</text>
<text x="318.9" y="85.8">4-R5</text>
<text x="97" y="93.9">10</text>
<text x="231.3" y="94.3" transform="rotate(-90 231.3 94.3)">4-1</text>
<text x="76.6" y="104.9" transform="rotate(-90 76.6 104.9)">5</text>
<text x="244.9" y="105.3">4-2</text>
<text x="141.7" y="112.6">46 ±0.02</text>
<text x="184.7" y="112.6">59 ±0.02</text>
<text x="289.2" y="108.1">42</text>
<text x="152.7" y="119.2">32</text>
<text x="177.5" y="119.2">30</text>
<text x="119" y="137.3" transform="rotate(-90 119 137.3)">14</text>
<text x="174.7" y="132.9" transform="rotate(60 174.7 132.9)">4-R3</text>
<text x="284.1" y="153.4">R4</text>
<text x="306.5" y="155.4">5</text>
<text x="65.7" y="156.2">20</text>
<text x="315.2" y="157" transform="rotate(-90 315.2 157)">14</text>
<text x="38.4" y="162.1" transform="rotate(-90 38.4 162.1)">50</text>
<text x="43.9" y="162.1" transform="rotate(-90 43.9 162.1)">38</text>
<text x="51" y="165.6" transform="rotate(-90 51 165.6)">30</text>
<text x="126.4" y="164.9" transform="rotate(-90 126.4 164.9)">8</text>
<text x="261.4" y="166.2" transform="rotate(-90 261.4 166.2)">76</text>
<text x="268.7" y="166.2" transform="rotate(-90 268.7 166.2)">52</text>
<text x="109.9" y="168.4" transform="rotate(-90 109.9 168.4)">78 ±0.03</text>
<text x="232.3" y="168.4" transform="rotate(-90 232.3 168.4)">26 ±0.03</text>
<text x="86.9" y="176.9">4-R4</text>
<text x="184.7" y="186">24 ±0.03</text>
<text x="119" y="188.3" transform="rotate(-90 119 188.3)">14</text>
<text x="302.1" y="187.2" transform="rotate(-62 302.1 187.2)">135°</text>
<text x="253" y="201.5">4-</text>
<text x="261.2" y="201.5">6</text>
<text x="244.9" y="206.3">配作(自定公差)</text>
<text x="165.4" y="220.1">105 ±0.03</text>
<text x="110.2" y="226.2">R5</text>
<text x="226.6" y="227.6" transform="rotate(-90 226.6 227.6)">2 ±0.02</text>
<text x="143.5" y="245.2" transform="rotate(-83 143.5 245.2)">70°</text>
<text x="194" y="244.5">38</text>
<text x="209" y="243.4" transform="rotate(-78 209 243.4)">90°</text>
<text x="222.4" y="245.5" transform="rotate(-90 222.4 245.5)">10</text>
<text x="118.7" y="250.2" transform="rotate(-90 118.7 250.2)">30 ±0.02</text>
<text x="171.6" y="252.1" transform="rotate(-90 171.6 252.1)">20</text>
<text x="222.4" y="252.1" transform="rotate(-90 222.4 252.1)">10</text>
<text x="193.8" y="259.8" transform="rotate(-90 193.8 259.8)">5</text>
<text x="207.6" y="261.4" transform="rotate(-31 207.6 261.4)">45°</text>
<text x="259.8" y="283.6">额定工时</text>
</g>
<g font-size="3.9">
<text x="301.8" y="133.8" transform="rotate(59 301.8 133.8)">135°</text>
<text x="200.7" y="139.4" transform="rotate(-50 200.7 139.4)">4-R2</text>
<text x="129.2" y="252.2" transform="rotate(-67 129.2 252.2)">45°</text>
</g>
<g font-size="3.8">
<text x="139.1" y="46.9">F</text>
<text x="173.1" y="86.4">A</text>
</g>
<text font-size="3.6" x="65.4" y="49.6" transform="rotate(65 65.4 49.6)">14 ±0.02</text>
<g font-size="3.3">
<text x="87.8" y="90">G-G</text>
<text x="90.3" y="149">H</text>
<text x="268.7" y="189.1">B</text>
<text x="171" y="210.7">C-C</text>
</g>
<g font-size="3">
<text x="171.1" y="47.9">0.015</text>
<text x="181.1" y="47.9">H</text>
<text x="251.1" y="62.1" transform="rotate(-90 251.1 62.1)">H</text>
<text x="251.1" y="72.1" transform="rotate(-90 251.1 72.1)">0.015</text>
<text x="300.1" y="122.8">0.015</text>
<text x="310.1" y="122.8">B</text>
<text x="41.7" y="132.4">0.015</text>
<text x="51.6" y="132.4">H</text>
<text x="42.2" y="191.1">0.015</text>
<text x="52.2" y="191.1">H</text>
<text x="260.1" y="210.5">0.015</text>
<text x="270.3" y="210.5">B</text>
</g>
<g font-size="2.6">
<text x="50.6" y="28.1">视图 F</text>
<text x="294.9" y="28.5">视图 A</text>
<text x="200.2" y="49.9">1.6</text>
<text x="131.7" y="55.4">1.6</text>
<text x="131.5" y="74.7" transform="rotate(45 131.5 74.7)">1.6</text>
<text x="146.5" y="84.6">1.6</text>
<text x="196.3" y="158.6">6 ±0.03</text>
<text x="169.8" y="163.9">1.6</text>
<text x="216.2" y="167.2" transform="rotate(-90 216.2 167.2)">1.6</text>
<text x="126.7" y="176.9" transform="rotate(-90 126.7 176.9)">1.6</text>
<text x="221" y="177.2" transform="rotate(-90 221 177.2)">1.6</text>
<text x="278.1" y="201.5" transform="rotate(-90 278.1 201.5)">1.6</text>
<text x="174.2" y="227">1.6</text>
<text x="156.4" y="249.4" transform="rotate(-90 156.4 249.4)">1.6</text>
</g>
<g font-size="2.4">
<text x="234.2" y="68.8" transform="rotate(-90 234.2 68.8)">+0.06</text>
<text x="237.2" y="68.8" transform="rotate(-90 237.2 68.8)">+0.02</text>
<text x="73.8" y="102" transform="rotate(-90 73.8 102)">+0.05</text>
<text x="76.7" y="100.5" transform="rotate(-90 76.7 100.5)">0</text>
<text x="294.4" y="105.3">+0.06</text>
<text x="294.4" y="108.1">+0.02</text>
<text x="70.9" y="153.4">+0.05</text>
<text x="48.2" y="160.4" transform="rotate(-90 48.2 160.4)">+0.05</text>
<text x="51.1" y="158.9" transform="rotate(-90 51.1 158.9)">0</text>
<text x="72.3" y="156.2">0</text>
<text x="258.5" y="159.6" transform="rotate(-90 258.5 159.6)">0</text>
<text x="261.5" y="160.7" transform="rotate(-90 261.5 160.7)">-0.05</text>
<text x="265.9" y="160.7" transform="rotate(-90 265.9 160.7)">-0.05</text>
<text x="268.7" y="160.7" transform="rotate(-90 268.7 160.7)">-0.10</text>
<text x="199.1" y="244.5">+0.05</text>
<text x="199.1" y="241.7">+0.10</text>
<text x="168.7" y="246.9" transform="rotate(-90 168.7 246.9)">+0.10</text>
<text x="171.7" y="246.9" transform="rotate(-90 171.7 246.9)">+0.05</text>
</g>
<g font-size="2.3">
<text x="42.1" y="14.3">1</text>
<text x="89.5" y="14.3">2</text>
<text x="137.4" y="14.3">3</text>
<text x="185.3" y="14.3">4</text>
<text x="233.1" y="14.3">5</text>
<text x="281" y="14.3">6</text>
<text x="328.8" y="14.3">7</text>
<text x="376.7" y="14.3">8</text>
<text x="15.3" y="29.6">A</text>
<text x="403" y="29.6">A</text>
<text x="15.3" y="77.4">B</text>
<text x="403" y="77.4">B</text>
<text x="15.3" y="125.3">C</text>
<text x="403" y="125.3">C</text>
<text x="15.3" y="173.2">D</text>
<text x="403" y="173.2">D</text>
<text x="15.3" y="221">E</text>
<text x="15.3" y="268.9">F</text>
<text x="42.1" y="284.2">1</text>
<text x="89.5" y="284.2">2</text>
<text x="137.4" y="284.2">3</text>
<text x="185.3" y="284.2">4</text>
</g>
<g font-size="2.2">
<text x="210.1" y="52.6" transform="rotate(45 210.1 52.6)">1.6</text>
<text x="214.8" y="76.5" transform="rotate(-45 214.8 76.5)">1.6</text>
<text x="137.6" y="231.7" transform="rotate(-25 137.6 231.7)">1.6</text>
</g>
<g font-size="1.9">
<text x="138.5" y="53.7" transform="rotate(-25 138.5 53.7)">1.6</text>
<text x="146.2" y="65.3">1.6</text>
<text x="59.2" y="137.3" transform="rotate(-90 59.2 137.3)">1.6</text>
<text x="86" y="136.8">1.6</text>
<text x="55.9" y="142.4" transform="rotate(-45 55.9 142.4)">1.6</text>
<text x="55.4" y="179.7" transform="rotate(45 55.4 179.7)">1.6</text>
<text x="59.2" y="187.8" transform="rotate(-90 59.2 187.8)">1.6</text>
<text x="85.6" y="186.3">1.6</text>
</g>
</svg>
